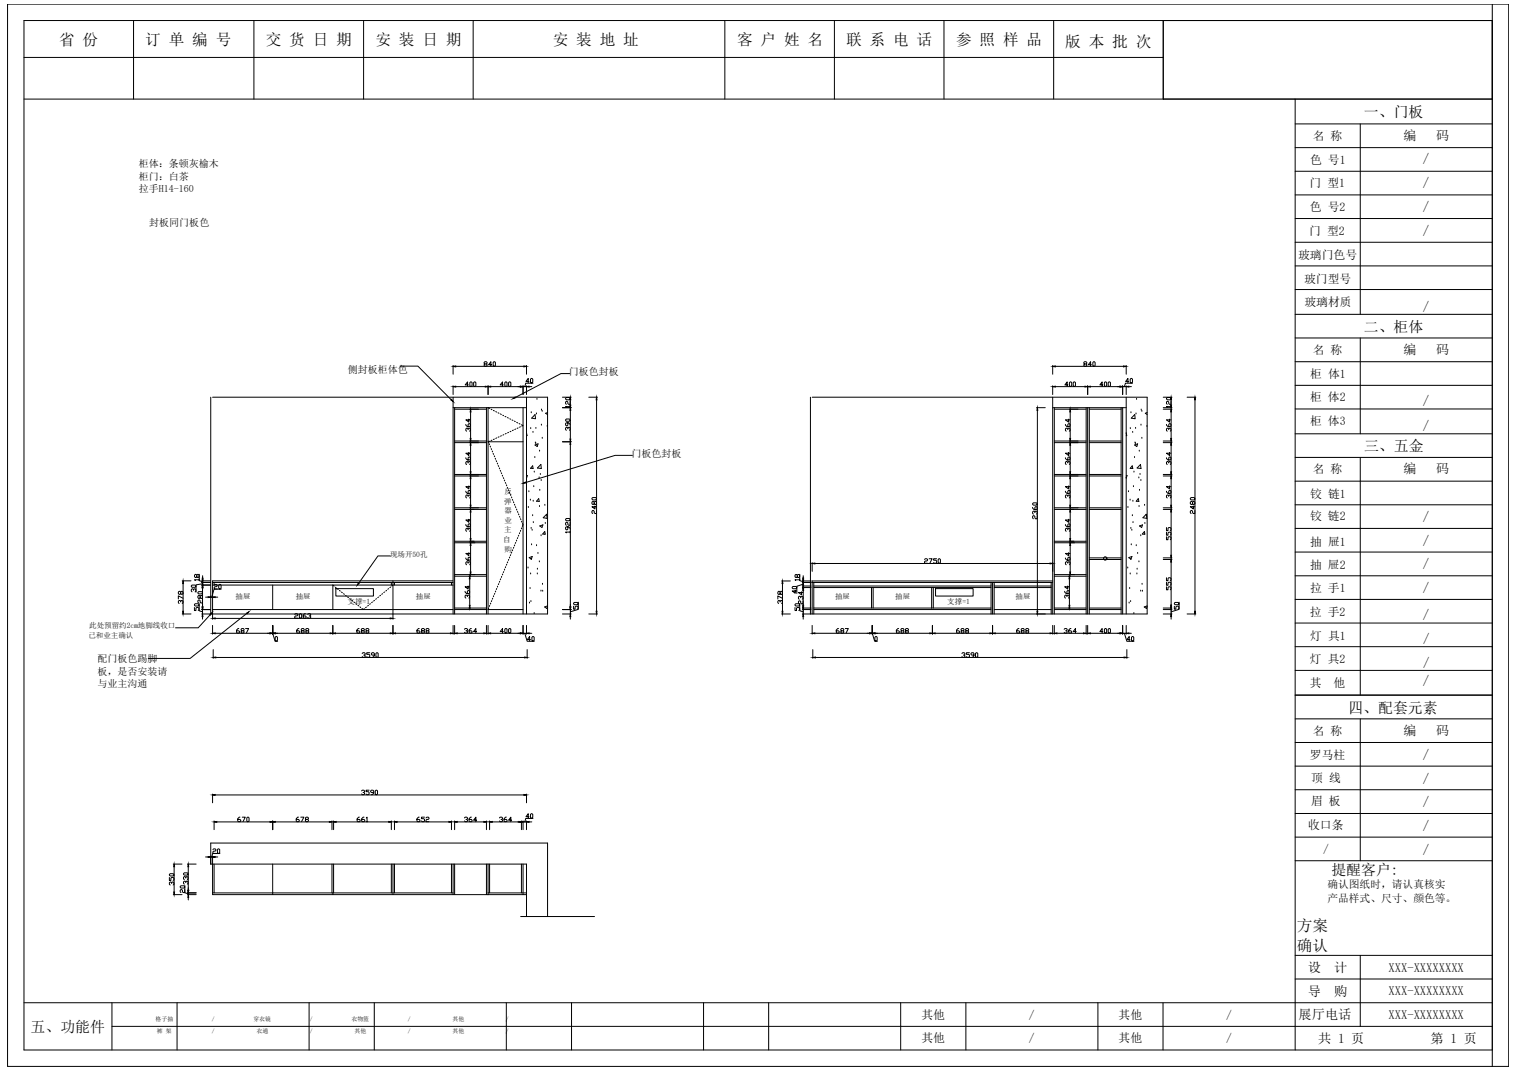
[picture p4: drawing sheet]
<svg xmlns="http://www.w3.org/2000/svg" width="297mm" height="210mm" viewBox="0 0 297 210" stroke-linecap="round" stroke-linejoin="round" font-family="sans-serif">
<!-- layer: 0 -->
<g fill="none" stroke="#000" stroke-width=".2">
<path d="M228.1 4h64.5v15.4h-64.5zM41.3 77.9v42.5h66.1v-42.5h-65.7M78.4 71.8h3.5l6.6 6.6M88.8 71.7v1.7M88.8 75.7v1.7M88.8 77.9v42.5M88.8 80h14.4M89.1 80v40.4M89.3 71.9h13.4M89.3 75.8h5.9M91.8 75.5h-.6l.5-.6v.9M92.1 75.1l.2-.2 .3 .2v.6l-.2 .1-.3-.1z"/>
<path d="M92.9 75.1l.1-.2 .3 .2v.6l-.1 .1-.3-.1zM95.1 71.4l-.2-.1 .2-.3 .4 .1-.1 .3-.5 .2 .2 .2 .4-.1-.1-.3M95.4 80v40.4M95.7 75.7v1.7M96.2 75.8h5.8M96.4 71.6h-.6l.4-.6v.8M96.7 71.1l.1-.1 .3 .1v.6l-.1 .1-.3-.1zM98.7 75.5h-.6l.4-.6v.9M99 75.1l.1-.2 .3 .2v.6l-.1 .1-.3-.1zM99.7 75.1l.2-.2 .3 .2v.6l-.2 .1-.3-.1zM102.6 75.7v1.7M102.6 80v40.4"/>
<path d="M102.6 75.8h.6M103.2 71.7v1.7M103.2 75.7v1.7M103.2 77.9v42.5M103.7 74.8h-.6l.5-.6v.9M103.7 75.8h.6M104 74.4l.2-.2 .3 .2v.6l-.2 .1-.3-.1zM104.5 75.2h-1.4l-.2 .6M105.3 78.3h.1M110.3 77.9h1.7M110.3 80h1.7M110.9 78.1l.1-.1h.6l.2 .3-.2 .1h-.6z"/>
<path d="M111.7 73.3h-1.7l-9 4.7M111.8 79.8h-.9l.1 .1M111.8 78.7v.6h-.3l-.3-.6-.3 .2 .1 .4M111.8 79.6v.3M111.8 78.4v1.1M115.4 77.9h1.8M117 78.4v41.5M158.9 77.9v42.5M159.2 77.9h65.7v42.5h-67.6M203.2 80h1.7M206.4 80h14.4M206.4 71.7v1.7"/>
<path d="M206.4 75.7v1.7M206.4 77.9v42.5M206.7 80v40.4M206.9 71.9h13.4M206.9 75.8h5.8M209.4 75.5h-.6l.4-.6v.9M209.7 75.1l.1-.2 .3 .2v.6l-.1 .1-.3-.1zM210.4 75.1l.2-.2 .3 .2v.6l-.2 .1-.3-.1zM212.6 71.4l-.1-.1 .1-.3h.3l.2 .3-.5 .1-.1 .3 .4 .1 .2-.1-.2-.3M213 80v40.4M213.3 75.7v1.7M213.3 80v40.4"/>
<path d="M213.6 80v40.4M213.8 75.8h5.8M214 71.6h-.6l.4-.6v.8M214.3 71.1l.1-.1 .3 .1v.6l-.1 .1-.3-.1zM216.2 75.5h-.6l.5-.6v.9M216.5 75.1l.2-.2 .3 .2v.6l-.2 .1-.3-.1zM217.3 75.1l.1-.2 .3 .2v.6l-.1 .1-.3-.1zM219.8 80v40.4M220.1 75.8h.7M220.1 75.7v1.7M220.1 80v40.4M220.8 71.7v1.7"/>
<path d="M220.8 75.7v1.7M220.8 77.9v42.5M221.3 74.8h-.6l.4-.6v.9M221.3 75.8h.5M221.7 74.2l.3 .2v.6l-.1 .1-.3-.1v-.6zM222.1 75.2h-1.4l-.2 .6M222.8 78.3h.1M228.1 77.9h1.7M228.1 80h1.7M228.7 78.1l.2-.1h.5l.2 .3-.2 .1h-.5zM229.6 79.8h-.9l.2 .1M229.6 78.7v.6h-.3l-.3-.6-.3 .2 .2 .4"/>
<path d="M229.6 79.6v.3M229.6 78.4v1.1M232.7 77.9h1.8M234.3 78.4v41.5M89.1 80.3h6.3M89.1 99.9h6.3M89.1 99.6h6.3M89.1 93.4h6.3M89.1 93.1h6.3M89.1 86.8h6.3M89.1 86.5h6.3M91.3 96.4l.3 .4h.5l.1-.1-.1-.5-.3 .2v.4"/>
<path d="M91.3 89.8l.3 .4h.5l.1-.4-.3-.2-.1 .2v.4M91.3 83.3l.3 .4h.5l.1-.1-.1-.5-.3 .2v.4M91.8 97.4v-.2l-.3-.1-.2 .1 .2 .5M91.8 97.2l.1-.1 .3 .1-.1 .5M91.8 90.8v-.1l-.3-.2-.2 .2 .2 .4M91.8 90.7l.1-.2 .3 .2-.1 .4M91.8 84.3v-.2l-.3-.1-.2 .1 .2 .5M91.8 84.1l.1-.1 .3 .1-.1 .5M91.9 95.3v.6l-.6-.4h.9M91.9 88.8v.6l-.6-.5h.9M91.9 82.2v.6l-.6-.4h.9M92.3 80.8v5.2"/>
<path d="M92.3 87.3v5.2M92.3 93.9v5.2M95.7 86.5l.1 .3M95.7 86.7h6.9M95.9 87l.1 .2M96 86.6l-.2 .1M96 80.1l-.3-.1v40.4M96.1 87.5l.1 .2M96.3 80.3l.2 .1M96.3 88l.1 .2M96.5 86.3l-.2 .1M96.5 88.5l.1 .2"/>
<path d="M96.7 88.9l.1 .2M96.7 80.5l.2 .1M96.9 89.4l.1 .2M96.9 86.1l-.2 .1M97.1 89.9l.1 .2M97.2 80.7l.2 .1M97.3 90.4l.1 .2M97.4 85.9l-.2 .1M97.5 90.8l.1 .2M97.6 81l.2 .1M97.7 91.3l.1 .2M97.9 85.7l-.2 .1"/>
<path d="M97.9 91.8l.1 .2M98.1 92.3l.1 .2M98.1 81.2l.2 .1M98.3 92.7l.1 .2M98.3 85.5l-.2 .1M98.5 93.2l.1 .2M98.6 81.5h.1M98.7 93.7l.1 .2M98.8 85.3l-.2 .1M98.9 94.2l.1 .1M99 81.7l.2 .1M99.1 94.6l.1 .2"/>
<path d="M99.3 85l-.2 .1M99.3 95.1l.1 .2M99.5 95.6v.2M99.5 81.9l.2 .1M99.7 96.1l.1 .2M99.7 84.8l-.2 .1M99.9 96.5v.2M99.9 82.2h.2M100.1 97v.2M100.2 84.6l-.2 .1M100.3 97.5l.1 .2M100.4 82.4l.2 .1"/>
<path d="M100.5 98v.2M100.6 84.4l-.1 .1M100.7 98.4v.2M100.9 98.9v.2M100.9 82.6l.1 .1M101 99.4l.1 .2M101.1 84.2l-.2 .1M101.3 99.9v.2M101.3 82.9l.2 .1M101.6 84h-.2M101.8 83.1l.2 .1M102 83.7l-.1 .1"/>
<path d="M102.2 83.3l.4 .2-.3 .1M103.2 93.8h.1M103.2 84.9l.1 .6h-.1M103.2 93.4l.2-.1-.2 .5M103.6 99.6h.1M103.7 96.5h.1M104 98.1h.1M104.1 84.1h.1M104.2 81h.1M104.4 91.4l.1 .5h-.5zM104.5 84.8h.1M104.5 98.3h.1"/>
<path d="M104.6 95.5h.1M104.8 92.6h.1M104.9 89.8h.1M104.9 81.3l.1 .9-.8-.2zM104.9 87.3l.6-.2-.2 .5zM105 86.9h.1M105.1 87h.1M105.1 84h.1M105.2 81.2h.1M105.6 97.8l.1 .6-.5-.1zM105.7 93.8h.1M105.8 99.4h.1"/>
<path d="M105.8 88.5h.1M105.8 96.2h.1M105.9 93.1h.1M106 91.1l.1 .8-.7-.1zM106.1 94.3h.1M106.2 83.4h.1M106.2 80.4h.1M106.3 80.7h.1M106.3 86h.1M106.8 99.1h.1M107.3 83.7h.1M107.4 80.9l-.4 .2 .4 .2"/>
<path d="M110.3 86.7h1.7M110.9 82.3l.1-.1h.6l.2 .3-.2 .1h-.6zM111.3 84.1v-.1l-.3-.2-.1 .2 .1 .4M111.3 84l.2-.2 .3 .2-.2 .4M111.3 82.9v.5l-.3 .1-.1-.1 .1-.5h.5l.3 .5M111.8 80.5v5.6M111.8 87.2v31.9M116.1 97.8l.1-.2h.6l.1 .3-.1 .2h-.6zM116.5 98.5l.1-.1 .3 .1v.3l-.3 .2-.1-.5-.3-.1-.1 .4 .1 .2 .3-.2M116.6 99.3v.6l-.5-.5h.8M124 89.3h-3.4l-17.6 5.4M202.5 99.5l.3 .5h.4l.1-.2-.1-.4-.3 .1v.5"/>
<path d="M202.5 98.8l.1-.2h.6l.1 .3-.1 .2h-.6zM203.4 80.5v39.4M206.7 80.3h6.3M206.7 99.9h6.3M206.7 99.6h6.3M206.7 93.4h6.3M206.7 93.1h6.3M206.7 86.8h6.3M206.7 86.5h6.3M208.9 96.4l.3 .4h.5l.1-.1-.1-.5-.3 .2v.4M208.9 89.8l.3 .4h.5l.1-.1-.1-.5-.3 .2v.4M208.9 83.3l.3 .4h.5l.1-.1-.1-.5-.3 .2v.4"/>
<path d="M209.4 97.4v-.2l-.4-.1-.1 .1 .1 .5M209.4 97.2l.1-.1 .3 .1-.1 .5M209.4 90.8v-.1l-.4-.2-.1 .2 .1 .4M209.4 90.7l.1-.2 .3 .2-.1 .4M209.4 84.3v-.2l-.4-.1-.1 .1 .1 .5M209.4 84.1l.1-.1 .3 .1-.1 .5M209.5 95.3v.6l-.6-.4h.9M209.5 88.8v.6l-.6-.5h.9M209.5 82.2v.6l-.6-.4h.9M209.8 80.8v5.2M209.8 87.3v5.2M209.8 93.9v5.2"/>
<path d="M213.6 80.3h6.2M213.6 99.9h6.2M213.6 99.6h6.2M213.6 93.4h6.2M213.6 93.1h6.2M213.6 86.8h6.2M213.6 86.5h6.2M220.8 93.8h.1M220.8 84.9l.1 .6h-.1M220.8 93.4l.2-.1-.2 .5M221.1 99.6h.1M221.3 96.5h.1"/>
<path d="M221.6 98.1h.1M221.6 84.1h.1M221.7 81h.1M222 91.4l.1 .5h-.5zM222.1 84.8h.1M222.1 98.3h.1M222.2 95.5h.1M222.3 92.6h.1M222.4 89.8h.1M222.5 87.3l.6-.2-.2 .5zM222.5 81.3l.1 .9-.8-.2zM222.5 86.9h.1"/>
<path d="M222.6 87h.1M222.7 84h.1M222.7 81.2h.1M223.2 97.8l.1 .6-.5-.1zM223.3 93.8h.1M223.3 99.4h.1M223.4 88.5h.1M223.4 96.2h.1M223.5 93.1h.1M223.6 91.1l.1 .8-.8-.1zM223.7 94.3h.1M223.7 83.4h.1"/>
<path d="M223.8 80.4h.1M223.9 80.7h.1M223.9 86h.1M224.4 99.1h.1M224.9 83.7h.1M224.9 80.9l-.3 .2 .3 .2M228.1 80.3h1.7M228.1 99.9h1.7M228.1 99.6h1.7M228.1 93.4h1.7M228.1 93.1h1.7M228.1 86.8h1.7"/>
<path d="M228.1 86.5h1.7M228.7 96.4l.3 .4h.4l.2-.1-.2-.5-.2 .2v.4M228.7 89.8l.3 .4h.4l.2-.4-.3-.2-.1 .2v.4M228.7 83.3l.3 .4h.4l.2-.1-.2-.5-.2 .2v.4M229.2 97.4v-.2l-.3-.1-.2 .1 .2 .5M229.2 97.2l.1-.1 .3 .1-.2 .5M229.2 90.8v-.1l-.3-.2-.2 .2 .2 .4M229.2 90.7l.1-.2 .3 .2-.2 .4M229.2 84.3v-.2l-.3-.1-.2 .1 .2 .5M229.2 84.1l.1-.1 .3 .1-.2 .5M229.3 95.3v.6l-.6-.4h.9M229.3 88.8v.6l-.6-.5h.9"/>
<path d="M229.3 82.2v.6l-.6-.4h.9M229.6 80.8v5.2M229.6 87.3v5.2M229.6 93.9v5.2M233.4 97.8l.1-.2h.6l.2 .3-.2 .2h-.6zM233.8 98.5l.2-.1 .3 .1v.3l-.3 .2-.2-.5-.3-.1-.1 .4 .1 .2 .3-.2M234 99.3v.6l-.6-.5h.9M35.4 118.1l-.1-.3h-.2l-.1 .1 .1 .5M35.4 117.9l.2-.1 .3 .1-.2 .5M35.4 116.1l.3-.1 .2 .4-.3 .2-.3-.6-.3 .1 .1 .5 .3-.2M35.7 113.9h1.7M35.9 117.4l-.9-.5v.6"/>
<path d="M35.9 114.5v5.4M37.7 114.8h.5l.2 .3-.2 .1h-.5l-.2-.1zM38 115.8l-.2-.3h-.1l-.2 .2 .2 .4M38 115.7l.1-.2 .3 .2-.2 .4M38.1 119.2v.6h.3v-.5l.5-.1 .1 .1-.1 .5M38.1 118.6l.2-.2h.6l.1 .3-.1 .2h-.6zM38.6 112.8l.1-.1 .3 .1v.3l-.3 .2-.1-.5-.3-.1-.2 .4 .2 .2 .3-.2M38.8 116.2l.1-.1h.6l.2 .3-.2 .1h-.6zM39 113.7h-.9l.2 .2M39 113.6v.3M39.1 118.4v1.4l.6 .2M39.1 112.7v1.2l.6 .2"/>
<path d="M39.2 117l.2-.2 .3 .2-.2 .4-.3-.2-.1-.4-.3 .2 .1 .4 .3-.2M39.5 119.6h1.8M39.5 114.3h1.8M39.5 114.8h1.8M39.6 113.9h1.7M39.7 117.7v.6h-.3l-.2-.5-.3-.1-.1 .1 .1 .5M39.7 114.5l-1.3 .2v1.4M39.7 113.2v.6M39.7 114.3v.5M39.7 115.3v3.8M39.7 119.6v.8M39.7 112.9v.5"/>
<path d="M39.7 113.9v.4M39.7 114.8v.5M40.3 117.1h.5M41.3 117.1h.4M41.7 119.6h47.1M41.7 114.3h47.1M41.7 114.8h47.1M42 114.3v.5M42 114.8l.1-.2 .5 .2-.2 .3-.4 .1v.3h.6M42.2 117.1h.5M42.9 114.8l.1-.2 .3 .2v.6l-.1 .1-.3-.1zM43.4 115.6h-1.4l-.5 1.5"/>
<path d="M53.5 114.8v4.8M65.5 115l-.2-.2v4.8M65.7 115.2l.2 .1M65.8 115.5h7.4v1.4h-7.4zM66.1 115.5l.2 .1M66.5 115.8l.2 .2M67 116.1l.1 .2M67.4 116.5l.1 .1M67.8 116.8l.1 .1M68.2 117.1l.1 .1M68.6 117.4l.1 .2M69 117.8l.1 .1"/>
<path d="M69.4 118.1l.1 .1M69.8 118.4l.1 .1M70.2 118.7l.1 .2M70.6 119l.1 .2M71 119.4l.2 .2 .2-.2M71.8 119.1l-.1 .1M72.2 118.8l-.1 .1M72.6 118.4l-.1 .2M73 118.1l-.1 .1M73.4 117.8l-.1 .1M73.8 117.4l-.1 .2M74.2 117.1l-.1 .1"/>
<path d="M74.6 116.8l-.2 .1M75 116.5l-.2 .1M75.4 116.1l-.2 .2M75.8 115.8l-.2 .1M76.2 115.5l-.2 .1M76.5 109.1h-2.4l-3.7 5.3M76.6 115.2l-.2 .1M76.7 114.3v.5M77 113.9v7.6M77 114.8l-.2 .2M77.3 114.3v.5M88.5 114.3v.5"/>
<path d="M88.8 113.9h-47.1v7.6M89.1 119.6h6.3M89.1 119.3h6.3M89.1 113h6.3M89.1 112.7h6.3M89.1 106.5h6.3M89.1 106.2h6.3M91.2 116l.3 .4h.4l.2-.4-.3-.1-.2 .1v.4M91.3 109.5l.3 .4h.5l.1-.1-.1-.5-.3 .2v.4M91.3 102.9l.3 .4h.5l.1-.4-.3-.1-.1 .1v.4M91.6 117v-.1l-.3-.2-.1 .2 .1 .4M91.6 116.9l.2-.2 .3 .2-.2 .4"/>
<path d="M91.8 115v.6l-.6-.5h.9M91.8 110.5v-.2l-.3-.1-.2 .1 .2 .5M91.8 110.3l.1-.1 .3 .1-.1 .5M91.8 103.9v-.1l-.3-.2-.2 .2 .2 .4M91.8 103.8l.1-.2 .3 .2-.1 .4M91.9 108.4v.6l-.6-.4h.9M91.9 101.9v.6l-.6-.5h.9M92.1 113.5v5.3M92.3 100.4v5.2M92.3 107v5.2M95.8 119.3l-.1 .3h6.9M96 118.8l-.1 .2"/>
<path d="M96.2 118.3l-.1 .2M96.4 117.8l-.1 .2M96.6 117.4l-.1 .1M96.8 116.9l-.1 .2M97 116.4l-.1 .2M97.2 115.9l-.1 .2M97.4 115.5l-.1 .1M97.6 115l-.1 .2M97.8 114.5l-.1 .2M98 114l-.1 .2M98.2 113.5l-.1 .2M98.4 113.1l-.1 .2"/>
<path d="M98.6 112.6l-.1 .2M98.8 112.1l-.1 .2M99 111.6l-.1 .2M99.1 111.2v.2M99.4 110.7l-.1 .2M99.5 110.2v.2M99.7 109.7v.2M99.9 109.3v.2M100.1 108.8v.2M100.3 108.3l-.1 .2M100.5 107.9v.1M100.7 107.4l-.1 .2"/>
<path d="M100.9 106.9l-.1 .2M101.1 106.4l-.1 .2M101.3 105.9l-.1 .2M101.5 100.3v.2M101.5 105.5l-.1 .1M101.6 100.8l.1 .2M101.7 105l-.1 .2M101.9 101.3v.2M101.9 104.5l-.1 .2M102 101.8l.1 .1M102.1 104l-.1 .2M102.3 102.2v.2"/>
<path d="M102.3 103.6l-.1 .1M102.4 102.7l.2 .2-.2 .4M103.5 111.4h.1M103.8 109.4l.6-.2-.2 .5zM103.8 118.3h.1M103.9 115.5h.1M104 112.6h.1M104.1 118h.1M104.1 109.7h.1M104.1 103.7h.1M104.2 106.9h.1M104.3 104h.1"/>
<path d="M104.4 101.2h.1M104.6 102.5h.1M105.2 107h.1M105.3 112.6h.1M105.4 111.7h.1M105.5 108.6h.1M105.7 110.2h.1M105.8 103.2l.6-.2-.1 .5zM106.1 116h.1M106.1 105.1h.1M106.4 114.6h.1M106.4 116h.1"/>
<path d="M106.8 104.3l.1 .5h-.5zM106.9 102.7h.1M107.2 100.9l.1 .8-.8-.1zM107.4 118.9l-.6 .2 .4 .3 .2-.5M110.3 119.6h1.7M110.9 101.9l.1-.2h.6l.2 .3-.2 .2h-.6zM111.3 103.3v.5l-.3 .1-.1-.1 .1-.5h.5l.3 .5M111.8 104.4h-.9l.1 .1M111.8 102.5v.5h-.3l-.2-.4-.3-.1-.1 .1 .1 .4M111.8 104.2v.3M111.8 119.6v.8M112.5 118.9v.6h.3v-.4l.4-.2 .1 .2-.1 .4"/>
<path d="M112.5 118.3l.1-.1h.6l.1 .3-.1 .1h-.6zM113.4 118.1v1.4l-1.6 .5M116.9 100.1v.6h-.3l-.1-.4-.3-.2-.1 .2 .1 .4M153 118.1v-.2l-.3-.1-.2 .1 .2 .5M153 117.9l.1-.1 .3 .1-.2 .5M153 116.2l.1-.2 .3 .2v.3l-.3 .1-.1-.4-.3-.2-.2 .5 .2 .1 .3-.1M153.2 114h1.8M153.4 117.4l-.9-.5v.6M153.4 114.5v5.4M155.3 115.2l.2-.2h.6l.1 .3-.1 .2h-.6zM155.9 119.2v.6h.3v-.5l.1-.1 .5 .1v.3l-.2 .2M155.9 118.6l.1-.2h.6l.2 .3-.2 .2h-.6z"/>
<path d="M155.9 115.8v.6l-.6-.5h.9M156.3 112.8l.2-.1 .3 .1v.3l-.2 .2-.3-.2-.1-.4-.3 .1 .1 .5 .3-.2M156.8 113.7h-.9l.1 .2M156.8 113.6v.3M156.8 118.4v1.4l.7 .2M156.8 112.7v1.2l.7 .2M157 117.3l-.2-.3-.3 .1 .2 .5M157 117.1l.1-.1 .3 .1-.1 .5M157.1 116.1v.6l-.6-.5h.9M157.3 119.6h1.7M157.3 114h1.7M157.3 114.3h1.7"/>
<path d="M157.3 119.3h1.7M157.3 115h1.7M157.3 115.3h1.7M157.4 117.9v.6h-.3l-.1-.5-.3-.1-.2 .1 .2 .5M157.5 114.6l-1.3 .4v1.4M157.5 112.9v.9M157.5 114v1.3M157.5 115.5v3.6M157.5 119.6v.8M159.2 114.3h47.2M159.2 110.4v1.7M159.6 119.6h34.7"/>
<path d="M159.6 119.3h34.7M159.6 114.3v6.1M159.6 115h34.7M159.6 115.3h34.7M159.8 110.5h46.1M170.9 115.3v4M171.2 115.3v4M181.3 109.8l.1-.2 .5 .2-.2 .3-.4 .1v.3h.6M182.2 109.6h.6l-.5 .9M182.7 115.3v4M183 115.3v4M183.4 115.5h7.4v1.4h-7.4z"/>
<path d="M183.6 109.6h-.6v.3h.5l.1 .2-.1 .4-.5-.2M183.9 109.8l.2-.2 .3 .2v.5l-.2 .2-.3-.2zM194.3 114.3v6.1M194.6 114.3v6.1M194.9 119.6h11.2M194.9 114.3v6.1M194.9 115h11.2M194.9 115.3h11.2M202.9 100.6v-.2l-.3-.1-.1 .1 .1 .5M202.9 100.4l.2-.1 .2 .1-.1 .5M203.3 101.2v.6h-.2l-.3-.6-.3 .1 .1 .5M206.1 114.3v6.1"/>
<path d="M206.4 114h-47.2v6.4M206.7 119.6h6.3M206.7 119.3h6.3M206.7 113h6.3M206.7 112.7h6.3M206.7 106.5h6.3M206.7 106.2h6.3M208.7 116l.3 .4h.5l.1-.4-.3-.1-.1 .1v.4M208.9 109.5l.3 .4h.5l.1-.1-.1-.5-.3 .2v.4M208.9 102.9l.3 .4h.5l.1-.1-.1-.4-.3 .1v.4M209.2 117l-.2-.3-.3 .2 .2 .4M209.2 116.9l.1-.2 .3 .2-.1 .4"/>
<path d="M209.3 115v.6l-.6-.5h.9M209.4 110.5v-.2l-.4-.1-.1 .1 .1 .5M209.4 110.3l.1-.1 .3 .1-.1 .5M209.4 103.9v-.1l-.4-.2-.1 .2 .1 .4M209.4 103.8l.1-.2 .3 .2-.1 .4M209.5 108.4v.6l-.6-.4h.9M209.5 101.9v.6l-.6-.5h.9M209.7 113.5v5.3M209.8 100.4v5.2M209.8 107v5.2M213.6 119.6h6.2M213.6 119.3h6.2"/>
<path d="M213.6 109.8h6.2M213.6 109.4h6.2M221.1 111.4h.1M221.3 109.4l.6-.2-.2 .5zM221.4 118.3h.1M221.5 115.5h.1M221.6 112.6h.1M221.7 118h.1M221.7 109.7h.1M221.7 103.7h.1M221.8 106.9h.1M221.9 104h.1"/>
<path d="M222 101.2h.1M222.1 102.5h.1M222.8 107h.1M222.9 112.6h.1M222.9 111.7h.1M223.1 108.6h.1M223.3 110.2h.1M223.4 103.2l.6-.2-.2 .5zM223.6 116h.1M223.7 105.1h.1M223.9 114.6h.1M224 116h.1"/>
<path d="M224.4 104.3l.1 .5h-.5zM224.5 102.7h.1M224.7 100.9l.2 .8-.8-.1zM224.9 118.9l-.6 .2 .5 .3 .1-.5M228.1 119.6h1.7M228.1 119.3h1.7M228.1 109.8h1.7M228.1 109.4h1.7M228.7 115.1v.6h.3v-.4l.4-.2 .2 .2-.2 .4M228.7 114.2v.6h.3v-.4l.4-.2 .2 .2-.2 .4M228.7 113.3v.6h.3v-.4l.4-.2 .2 .2-.2 .4M228.7 105.3v.6h.3v-.5l.2-.1 .4 .1-.2 .5"/>
<path d="M228.7 104.4v.6h.3v-.5l.2-.1 .4 .1-.2 .5M228.7 103.5v.6h.3v-.5l.2-.1 .4 .1-.2 .5M229.6 100.4v8.5M229.6 110.3v8.8M229.6 119.6v.8M230.3 118.9v.6h.2v-.4l.5-.2 .1 .2-.1 .4M230.3 118.3l.1-.1h.6l.1 .3-.1 .1h-.6zM231.2 118.1v1.4l-1.6 .5M234.3 100.1v.6l-.5-.1-.1-.5-.3 .2 .1 .4M35.7 120.4h1.7M39.5 120.4h1.8M39.7 121v.5"/>
<path d="M41.2 120.6l-2.3 2.6h-4.5M41.7 122.7v1.7M41.8 127.4v1.7M42.2 124.2h10.7M42.2 121.3h34.3M42.3 129h60.5M46.8 123.3l-.4 .3v.4l.4 .2 .2-.2-.2-.3h-.4M47.4 123.7l-.1-.1 .1-.3h.3l.2 .3-.5 .1-.1 .3 .4 .2 .2-.2-.2-.3M48.2 123.3h.5l-.4 .9M48.4 120.3l-11.1 8.9h-8.2M53.5 122.7v1.7v-1.7M53.5 124.2l.4 1.6h.5"/>
<path d="M53.5 124.2h.1M53.5 122.7v1.7M54 125l.1-.1 .3 .1v.6l-.1 .2-.3-.2zM54 124.2h10.7M57.8 120.5l.1-.1 .5 .1-.2 .3-.4 .2v.3h.6M58.6 123.3l-.4 .3v.4l.4 .2 .2-.2-.2-.3h-.4M58.7 120.5l.1-.1 .3 .1v.6l-.1 .2-.3-.2zM59.2 123.7l-.1-.1 .1-.3 .4 .2-.1 .2-.4 .2 .1 .3 .4-.2-.1-.3M59.9 120.4l-.5 .3v.4l.5 .2 .1-.3-.1-.2h-.5M60.1 123.7l-.2-.1 .2-.3h.3l.1 .3-.4 .1-.2 .3 .5 .2 .1-.2-.1-.3M60.3 120.5l.2-.1 .4 .1v.2l-.3 .1M60.8 120.8l.1 .2-.1 .3-.5-.2"/>
<path d="M65.3 122.7v1.7M65.8 124.2h10.7M70.4 123.3l-.4 .3v.4l.4 .2 .1-.2-.1-.3h-.4M71 123.7l-.2-.1 .2-.3h.3l.1 .3-.4 .1-.2 .3 .5 .2 .1-.2-.1-.3M71 128.2l.2-.2 .4 .2v.2l-.3 .1M71.5 128.5l.1 .2-.1 .3-.5-.2M71.9 123.7l-.2-.1 .2-.3 .4 .2-.1 .2-.5 .2 .2 .3 .4-.2-.1-.3M72.5 128h-.6v.4h.4l.2 .1-.2 .5-.4-.2M73.4 128.5h-.4l-.2-.1 .2-.4 .4 .2v.5l-.4 .3M73.7 128.2l.2-.2 .2 .2v.6l-.1 .2-.3-.2zM77 122.7v1.7M77.6 124.2h10.7"/>
<path d="M82.2 123.3l-.5 .3v.4l.2 .2 .4-.2-.1-.3h-.5M82.8 123.7l-.2-.1 .2-.3h.3l.1 .3-.4 .1-.2 .3 .5 .2 .1-.2-.1-.3M83.7 123.7l-.2-.1 .2-.3h.3l.1 .3-.4 .1-.2 .3 .5 .2 .1-.2-.1-.3M88.8 122.7v1.7M89.1 122.7v1.7M89.6 124.2h5.3M91.1 123.5l.1-.2 .5 .2v.1l-.3 .1M91.5 123.7l.2 .2-.2 .3-.4-.2M92.4 123.3l-.4 .3v.4l.4 .2 .2-.2-.2-.3h-.4M93.5 123.9h-.6l.4-.6v.9M95.4 122.7v1.7M95.7 122.7v1.7"/>
<path d="M96.2 124.2h5.8M98.7 123.9h-.6l.4-.6v.9M99 123.5l.1-.2 .3 .2v.5l-.1 .2-.3-.2zM99.7 123.5l.2-.2 .3 .2v.5l-.2 .2-.3-.2zM102.6 122.7v1.7M102.6 124.2h.6M102.9 124.2l.5 1.6h1.4M103.2 122.7v1.7M103.4 127.4v1.7M103.7 124.2h.6M104 125.5h-.6l.4-.6v.9M104.4 124.9l.3 .1v.6l-.1 .2-.3-.2v-.6z"/>
<path d="M104.7 120.4h.1M110.3 120.4h1.7M111.8 121v.5M115.4 120.4h1.8M153.2 120.4h1.8M157.5 121v.5M159.2 122.7v1.7M159.4 127.4v1.7M159.8 124.2h10.7M159.9 129h60.5M164.4 123.3l-.4 .3v.4l.4 .2 .1-.2-.1-.3h-.4M165 123.7l-.2-.1 .2-.3h.3l.1 .3-.4 .1-.2 .3 .5 .2 .1-.2-.1-.3"/>
<path d="M165.7 123.3h.6l-.4 .9M171 122.7v1.7v-1.7M171 124.2l.5 1.6h.5M171 124.2h.1M171 122.7v1.7M171.5 125l.2-.1 .3 .1v.6l-.2 .2-.3-.2zM171.6 124.2h10.7M176.2 123.3l-.5 .3v.4l.5 .2 .1-.2-.1-.3h-.5M176.8 123.7l-.2-.1 .2-.3h.3l.1 .3-.4 .1-.2 .3 .5 .2 .1-.2-.1-.3M177.7 123.7l-.2-.1 .2-.3 .4 .2-.1 .2-.5 .2 .2 .3 .4-.2-.1-.3M182.8 122.7v1.7M183.3 124.2h10.8"/>
<path d="M188 123.3l-.5 .3v.4l.5 .2 .1-.2-.1-.3h-.5M188.6 123.7l-.2-.1 .2-.3h.3l.1 .3-.4 .1-.2 .3 .5 .2 .1-.2-.1-.3M188.6 128.2l.1-.2 .5 .2v.2l-.3 .1M189 128.5l.2 .2-.2 .3-.4-.2M189.5 123.7l-.2-.1 .2-.3h.3l.1 .3-.4 .1-.2 .3 .5 .2 .1-.2-.1-.3M190.1 128h-.6v.4h.4l.2 .1-.2 .5-.4-.2M191 128.5h-.5l-.1-.1 .1-.4 .5 .2v.5l-.5 .3M191.3 128.2l.1-.2 .3 .2v.6l-.1 .2-.3-.2zM194.6 122.7v1.7M195.1 124.2h10.8M199.8 123.3l-.5 .3v.4l.5 .2 .1-.2-.1-.3h-.5M200.4 123.7l-.2-.1 .2-.3h.3l.1 .3-.4 .1-.2 .3 .5 .2 .1-.2-.1-.3"/>
<path d="M201.3 123.7l-.2-.1 .2-.3h.2l.2 .3-.4 .1-.2 .3 .4 .2 .2-.2-.2-.3M206.4 122.7v1.7M206.7 122.7v1.7M207.2 124.2h5.2M208.6 123.5l.2-.2 .4 .2v.1l-.3 .1M209.1 123.7l.1 .2-.1 .3-.5-.2M210 123.3l-.5 .3v.4l.2 .2 .4-.2-.1-.3h-.5M211 123.9h-.6l.5-.6v.9M213 122.7v1.7M213.3 122.7v1.7M213.8 124.2h5.8M216.2 123.9h-.6l.5-.6v.9"/>
<path d="M216.5 123.5l.2-.2 .3 .2v.5l-.2 .2-.3-.2zM217.3 123.5l.1-.2 .3 .2v.5l-.1 .2-.3-.2zM220.1 124.2h.7M220.1 122.7v1.7M220.5 124.2l.4 1.6h1.4M220.8 122.7v1.7M220.9 127.4v1.7M221.3 124.2h.5M221.6 125.5h-.6l.4-.6v.9M221.8 125l.2-.1 .3 .1v.6l-.2 .2-.3-.2zM222.3 120.4h.1M228.1 120.4h1.7"/>
<path d="M229.6 121v.5M232.7 120.4h1.8M41.7 155.8v1.7M42.2 155.9h60.5M70.9 155.2l.4-.2 .2 .3-.3 .2M71.3 155.5l.2 .1-.2 .3-.4-.1M72.4 155h-.6v.3h.4l.2 .5-.2 .1-.4-.1M73.3 155.5h-.5l-.1-.2 .1-.3 .5 .2v.4l-.5 .3M73.6 155.2l.1-.2 .3 .2v.6l-.1 .1-.3-.1zM103.2 155.8v1.7M104 159.8l.2-.2 .3 .2v.6l-.2 .1-.3-.1zM33.2 172.1v.6h.3v-.4l.2-.2 .4 .2-.1 .4"/>
<path d="M33.2 171.5l.2-.1h.6l.1 .3-.1 .1h-.6zM33.7 173.3l-.2-.3-.3 .2 .2 .4M33.7 173.2l.1-.2 .3 .2-.1 .4M34 169.5h1.7M34 175.5h1.7M34.1 170v5M35.3 173.9l.2-.1h.6l.1 .3-.1 .1h-.6zM36 171.4l.1-.2h.6l.2 .3-.2 .2h-.6zM36.2 174.5v.6h-.3l-.1-.4-.3-.2-.2 .2 .2 .4M36.2 173.7v1.4l.7 .2M36.4 173.2l-.1-.3-.3 .1 .1 .4M36.4 173l.2-.1 .3 .1-.2 .4"/>
<path d="M36.4 172.3v-.2l-.3-.1-.1 .1 .1 .5M36.4 172.1l.2-.1 .3 .1-.2 .5M36.7 169.5h1.8M36.7 175.5h1.8M36.7 175.2h1.8M36.9 170v4.7M36.9 175.2v.3M36.9 176v.5M40.3 168.1h.5M41.3 168.1h.4M41.7 167.9v7.6h61.5M41.7 175.2h47.1"/>
<path d="M41.7 166.7l.2-.2 .4 .2-.1 .3-.5 .1v.3h.6M42 161v1.8M42 169.5v5.7M42.2 168.1h.5M42.5 161.2h10.4M42.6 166.7l.2-.2 .3 .2v.6l-.2 .1-.3-.1zM43.1 167.4h-1.4l-.2 .7M47.1 160.3l-.5 .3v.4l.5 .2 .1-.3-.1-.2h-.5M47.5 160.3h.6l-.5 .9M48.5 160.3l.3 .2v.5l-.1 .2-.3-.2v-.5zM53.5 161v1.8M53.5 169.5v6"/>
<path d="M54 161.2h10.6M58.5 160.3l-.4 .3v.4l.1 .2 .5-.2-.2-.3h-.4M59 160.3h.6l-.5 .9M60 160.7l-.1-.1 .1-.3h.3l.2 .3-.5 .1-.1 .3 .4 .2 .2-.2-.2-.3M65.1 161v1.8M65.1 169.5v5.7M65.3 175.2v.3M65.4 161v1.8M65.4 169.5v5.7M65.9 161.2h10.3M70.5 160.3l-.5 .3v.4l.5 .2 .1-.2-.1-.3h-.5M71.4 160.3l-.5 .3v.4l.5 .2 .1-.2-.1-.3h-.5"/>
<path d="M71.8 160.5l.2-.2v.9M76.7 161v1.8M76.7 169.5v5.7M77 169.5v6M77.3 161v1.8M77.3 169.5v5.7M77.9 161.2h10.1M82.2 160.3l-.5 .3v.4l.2 .2 .4-.2-.1-.3h-.5M83.2 160.3h-.6v.3h.5l.1 .1-.1 .5-.5-.2M83.5 160.5l.2-.2 .4 .2-.1 .2-.5 .2v.3h.6M88.5 161v1.8M88.5 169.5v5.7"/>
<path d="M88.8 169.5v6M89.1 161v1.8M89.1 169.5v6M89.6 161.2h5.3M91.1 160.5l.1-.2 .5 .2v.1l-.3 .1M91.5 160.7l.2 .2-.2 .3-.4-.2M92.4 160.3l-.4 .3v.4l.4 .2 .2-.3-.2-.2h-.4M93.5 160.9h-.6l.4-.6v.9M95.4 161v1.8M95.4 169.5v6M95.7 175.2h7.5M95.7 169.5v6"/>
<path d="M96 161v1.8M96 169.5v5.7M96.5 161.2h5.5M97.9 160.5l.5-.2 .1 .3-.3 .1M98.4 160.7l.1 .2-.1 .3-.5-.2M99.3 160.3l-.5 .3v.4l.5 .2 .1-.3-.1-.2h-.5M100.3 160.9h-.6l.5-.6v.9M102.1 179.8h14.5M102.2 161v1.8M102.2 169.5v5.7M102.6 161v1.8M102.6 169.5v6"/>
<path d="M102.6 161.2h.6M103.2 179.8v-10.3h-61.9v-4.1h66.1v14.4M103.2 161v1.8M103.7 160.2h-.6l.5-.6v.9M103.7 161.2h.6M104.5 160.6h-1.4l-.2 .6"/>
<circle cx="216.7" cy="109.6" r=".33"/>
</g>
<g fill="#000" stroke="#000" stroke-width=".2">
<path d="M88.5 78.3l.3 .5-.4-.3zM88.8 71.9l.5-.1v.2zM88.8 75.8h.5v.1zM95.2 75.8h.5l-.5 .1zM95.7 75.8h.5v.1zM100.6 78.2l.4-.3 .1 .1zM102 75.8h.6l-.6 .1zM102.7 71.8l.5 .1-.5 .1zM103.2 75.8h.5v.1zM111.7 79.5h.2l-.1 .5zM111.8 77.9l.1 .5h-.2zM117 77.9l.1 .5h-.2z"/>
<path d="M206.4 71.9l.5-.1v.2zM206.4 75.8h.5v.1zM212.7 75.8h.6l-.6 .1zM213.3 75.8h.5v.1zM219.6 75.8h.5l-.5 .1zM220.3 71.8l.5 .1-.5 .1zM220.8 75.8h.5v.1zM229.5 79.5h.2l-.1 .5zM229.6 77.9l.1 .5h-.2zM234.3 77.9l.1 .5h-.2zM92.2 99.1h.2l-.1 .5zM92.3 93.4l.1 .5h-.2z"/>
<path d="M92.2 92.5h.2l-.1 .6zM92.3 86.8l.1 .5h-.2zM92.2 86h.2l-.1 .5zM92.3 80.3l.1 .5h-.2zM102.6 94.8l.4-.2 .1 .1zM111.8 86.7l.1 .5h-.2zM111.7 86.1h.2l-.1 .6zM111.8 80l.1 .5h-.2zM203.4 80l.1 .5h-.2zM209.7 99.1h.2l-.1 .5zM209.8 93.4l.1 .5h-.2zM209.7 92.5h.2l-.1 .6z"/>
<path d="M209.8 86.8l.1 .5h-.2zM209.7 86h.2l-.1 .5zM209.8 80.3l.1 .5h-.2zM229.5 99.1h.2l-.1 .5zM229.6 93.4l.1 .5h-.2zM229.5 92.5h.2l-.1 .6zM229.6 86.8l.1 .5h-.2zM229.5 86h.2l-.1 .5zM229.6 80.3l.1 .5h-.2zM35.8 119.9h.2l-.1 .5zM35.9 113.9l.1 .6h-.2zM39.6 119.1h.2l-.1 .5z"/>
<path d="M39.7 114.8l.1 .5h-.2zM39.6 113.8h.2l-.1 .5zM39.7 114.3l.1 .5h-.2zM39.6 113.4h.2l-.1 .5zM40.8 117.1h.5l-.5 .1zM41.7 117.1h.5v.1zM70.3 114.3l.1 .1-.3 .4zM92 118.8h.2l-.1 .5zM92.1 113l.1 .5h-.2zM92.2 112.2h.2l-.1 .5zM92.3 106.5l.1 .5h-.2zM92.2 105.6h.2l-.1 .6z"/>
<path d="M92.3 99.9l.1 .5h-.2zM111.7 119.1h.2l-.1 .5zM116.9 119.9h.2l-.1 .5zM153.3 119.9h.2l-.1 .5zM153.4 114l.1 .5h-.2zM157.4 119.1h.2l-.1 .5zM157.4 118.8h.2l-.1 .5zM157.5 115.3l.1 .5h-.2zM157.5 115l.1 .5h-.2zM157.4 113.8h.2l-.1 .5zM157.5 114.3l.1 .5h-.2zM157.4 113.4h.2l-.1 .6z"/>
<path d="M159.2 110.5h.6v.1zM203.3 119.9h.2l-.1 .5zM205.9 110.5h.5l-.5 .1zM209.6 118.8h.2l-.1 .5zM209.7 113l.1 .5h-.2zM209.7 112.2h.2l-.1 .5zM209.8 106.5l.1 .5h-.2zM209.7 105.6h.2l-.1 .6zM209.8 99.9l.1 .5h-.2zM229.5 119.1h.2l-.1 .5zM229.5 118.8h.2l-.1 .5zM229.6 109.8l.1 .5h-.2z"/>
<path d="M229.5 108.9h.2l-.1 .5zM229.6 99.9l.1 .5h-.2zM234.2 119.9h.2l-.1 .5zM39.7 120.4l.1 .6h-.2zM41.1 120.5l.5-.3-.3 .5zM41.7 124.2l.5-.1v.2zM41.7 121.3l.5-.1v.2zM41.8 129l.5-.1v.2zM48.3 120.3l.5-.3-.3 .4zM52.9 124.1l.6 .1-.6 .1zM53.5 124.2l.5-.1v.2zM64.7 124.1l.6 .1-.6 .1z"/>
<path d="M65.3 124.2l.5-.1v.2zM76.5 124.1l.5 .1-.5 .1zM76.5 121.2l.5 .1-.5 .1zM77 124.2l.6-.1v.2zM88.3 124.1l.5 .1-.5 .1zM89.1 124.2l.5-.1v.2zM94.9 124.1l.5 .1-.5 .1zM95.7 124.2l.5-.1v.2zM102 124.1l.6 .1-.6 .1zM102.8 128.9l.6 .1-.6 .1zM103.2 124.2l.5-.1v.2zM111.8 120.4l.1 .6h-.2z"/>
<path d="M157.5 120.4l.1 .6h-.2zM159.2 124.2l.6-.1v.2zM159.4 129l.5-.1v.2zM170.5 124.1l.5 .1-.5 .1zM171 124.2l.6-.1v.2zM182.3 124.1l.5 .1-.5 .1zM182.8 124.2l.5-.1v.2zM194.1 124.1l.5 .1-.5 .1zM194.6 124.2l.5-.1v.2zM205.9 124.1l.5 .1-.5 .1zM206.7 124.2l.5-.1v.2zM212.4 124.1l.6 .1-.6 .1z"/>
<path d="M213.3 124.2l.5-.1v.2zM219.6 124.1l.5 .1-.5 .1zM220.4 128.9l.5 .1-.5 .1zM220.8 124.2l.5-.1v.2zM229.6 120.4l.1 .6h-.2zM41.7 155.9h.5v.1zM102.7 155.9h.5l-.5 .1zM34.1 175h.1l-.1 .5zM34.1 169.5l.1 .5h-.1zM36.9 175.5l.1 .5h-.2zM36.8 174.7h.2l-.1 .5zM36.9 169.5l.1 .5h-.2z"/>
<path d="M40.8 168l.5 .1-.5 .1zM41.7 168.1l.5-.1v.2zM42 161.2l.5-.1v.2zM52.9 161.1l.6 .1-.6 .1zM53.5 161.2l.5-.1v.2zM64.6 161.1l.5 .1-.5 .1zM65.4 161.2l.5-.1v.2zM76.2 161.1l.5 .1-.5 .1zM77.3 161.2l.6-.1v.2zM88 161.1l.5 .1-.5 .1zM89.1 161.2l.5-.1v.2zM94.9 161.1l.5 .1-.5 .1z"/>
<path d="M96 161.2l.5-.1v.2zM101.7 161.1l.5 .1-.5 .1zM102 161.1l.6 .1-.6 .1zM103.2 161.2l.5-.1v.2z"/>
</g>
<g fill="none" stroke="#000" stroke-width=".2">
<path d="M1.5 .8h294.3v208.4h-294.3zM4.7 19.4h287.9M4.7 11.3h223.4M26.2 4v15.4M49.8 4v15.4M71.3 4v15.4M92.8 4v15.4M142.1 4v15.4M163.6 4v15.4M185.1 4v15.4M206.6 4v15.4M228.1 4v15.4"/>
<path d="M253.9 19.4v186.6M292.6 4h-287.9v202h287.9M292.6 .8v208.4M253.9 38.2h38.7M253.9 33.6h38.7M253.9 29h38.7M253.9 24.3h38.7M266.7 24.3v37.4M253.9 56.8h38.7M253.9 52.2h38.7M253.9 47.5h38.7M253.9 42.9h38.7"/>
<path d="M253.9 75.6h38.7M253.9 71h38.7M253.9 66.3h38.7M253.9 61.7h38.7M266.7 66.3v18.8M253.9 99h38.7M253.9 94.4h38.7M253.9 89.7h38.7M253.9 85.1h38.7M253.9 80.2h38.7M266.7 89.7v46.7M253.9 117.6h38.7"/>
<path d="M253.9 113h38.7M253.9 108.3h38.7M253.9 103.7h38.7M253.9 136.4h38.7M253.9 131.5h38.7M253.9 126.9h38.7M253.9 122.2h38.7M253.9 159.6h38.7M253.9 154.9h38.7M253.9 150.3h38.7M253.9 145.7h38.7M253.9 141h38.7"/>
<path d="M266.7 141v27.9M253.9 164.2h38.7M253.9 168.9h38.7M4.7 196.7h287.9M21.9 196.7v9.3M34.7 196.7v9.3M60.6 196.7v9.3M73.4 196.7v9.3M99.3 196.7v9.3M112.1 196.7v9.3M137.9 196.7v9.3M150.7 196.7v9.3"/>
<path d="M176.6 196.7v9.3M189.4 196.7v9.3M215.3 196.7v9.3M228 196.7v9.3M253.9 192.1h38.7M253.9 187.4h38.7M266.7 187.4v13.9M21.9 201.3h270.7"/>
</g>
<g font-size="3.1">
<text x="11.6" y="8.7">省 份</text>
<text x="28.5" y="8.8">订 单 编 号</text>
<text x="52.1" y="8.7">交 货 日 期</text>
<text x="73.6" y="8.8">安 装 日 期</text>
<text x="108.4" y="8.8">安 装 地 址</text>
<text x="144.5" y="8.7">客 户 姓 名</text>
<text x="165.9" y="8.8">联 系 电 话</text>
<text x="187.5" y="8.7">参 照 样 品</text>
<text x="208.9" y="9.2">版 本 批 次</text>
<text x="254.2" y="182.7">方案</text>
<text x="254.2" y="186.6">确认</text>
</g>
<g font-size="2.9">
<text x="267.4" y="22.9">一、门板</text>
<text x="267.4" y="65.2">二、柜体</text>
<text x="267.4" y="88.5">三、五金</text>
<text x="264.4" y="139.8">四、配套元素</text>
<text x="261" y="171.6">提醒客户:</text>
<text x="6" y="202.4">五、功能件</text>
</g>
<g font-size="2.6">
<text x="275.2" y="27.5">编</text>
<text x="281.6" y="27.5">码</text>
<text x="279" y="32.1">/</text>
<text x="279" y="41.5">/</text>
<text x="279" y="36.7">/</text>
<text x="279" y="46.1">/</text>
<text x="279" y="61">/</text>
<text x="275.2" y="69.5">编</text>
<text x="281.6" y="69.5">码</text>
<text x="279" y="79.5">/</text>
<text x="279" y="84.4">/</text>
<text x="275.2" y="92.8">编</text>
<text x="281.6" y="92.8">码</text>
<text x="279" y="102.2">/</text>
<text x="279" y="106.9">/</text>
<text x="279" y="111.5">/</text>
<text x="279" y="116.1">/</text>
<text x="279" y="121.5">/</text>
<text x="279" y="126.2">/</text>
<text x="279" y="130.8">/</text>
<text x="279" y="134.4">/</text>
<text x="275.2" y="144.3">编</text>
<text x="279" y="148.9">/</text>
<text x="281.6" y="144.3">码</text>
<text x="279" y="153.5">/</text>
<text x="279" y="158.1">/</text>
<text x="279" y="162.8">/</text>
<text x="279" y="167.4">/</text>
<text x="256.4" y="190.7">设</text>
<text x="261.6" y="190.7">计</text>
<text x="256.4" y="195.3">导</text>
<text x="261.6" y="195.3">购</text>
<text x="254.6" y="200">展厅电话</text>
<text x="258.5" y="204.6">共 1 页</text>
<text x="280.5" y="204.6">第 1 页</text>
</g>
<g font-size="2.5">
<text x="272.3" y="190.6">XXX-XXXXXXXX</text>
<text x="272.3" y="195.2">XXX-XXXXXXXX</text>
<text x="272.3" y="199.9">XXX-XXXXXXXX</text>
</g>
<g font-size="2.3">
<text x="257.4" y="27.5">名 称</text>
<text x="256.9" y="32.1">色 号1</text>
<text x="256.8" y="36.8">门 型1</text>
<text x="256.8" y="41.4">色 号2</text>
<text x="256.7" y="46.2">门 型2</text>
<text x="254.5" y="50.8">玻璃门色号</text>
<text x="255.7" y="55.4">玻门型号</text>
<text x="255.7" y="60.1">玻璃材质</text>
<text x="257.4" y="69.5">名 称</text>
<text x="256.9" y="74.1">柜 体1</text>
<text x="256.9" y="78.7">柜 体2</text>
<text x="256.9" y="83.4">柜 体3</text>
<text x="257.4" y="92.7">名 称</text>
<text x="256.9" y="97.8">铰 链1</text>
<text x="256.9" y="102">铰 链2</text>
<text x="256.9" y="107">抽 屉1</text>
<text x="256.9" y="111.7">抽 屉2</text>
<text x="256.9" y="116.2">拉 手1</text>
<text x="256.8" y="120.8">拉 手2</text>
<text x="256.9" y="125.5">灯 具1</text>
<text x="256.8" y="130.1">灯 具2</text>
<text x="256.8" y="134.7">其</text>
<text x="261.5" y="134.7">他</text>
<text x="256.8" y="148.8">罗马柱</text>
<text x="257.4" y="144.2">名 称</text>
<text x="257.1" y="153.3">顶 线</text>
<text x="257.1" y="158">眉 板</text>
<text x="256.5" y="162.6">收口条</text>
<text x="259.4" y="167.2">/</text>
<text x="180.7" y="199.9">其他</text>
<text x="201.7" y="199.8">/</text>
<text x="219.3" y="199.9">其他</text>
<text x="240.4" y="199.8">/</text>
<text x="180.7" y="204.5">其他</text>
<text x="201.7" y="204.5">/</text>
<text x="219.3" y="204.5">其他</text>
<text x="240.4" y="204.5">/</text>
</g>
<g font-size="2.1">
<text x="260.3" y="174.3">确认图纸时，请认真核实</text>
<text x="260.3" y="177">产品样式、尺寸、颜色等。</text>
</g>
<g font-size="2">
<text x="27.2" y="32.7">柜体：条顿灰榆木</text>
<text x="27.2" y="35.2">柜门：白茶</text>
<text x="27.2" y="37.7">拉手H14-160</text>
<text x="29.3" y="44.3">封板同门板色</text>
<text x="68.2" y="73.2">侧封板柜体色</text>
<text x="111.5" y="73.6">门板色封板</text>
<text x="123.8" y="89.6">门板色封板</text>
<text x="19.1" y="129.8">配门板色踢脚</text>
<text x="19.1" y="134.9">与业主沟通</text>
<text x="19.1" y="132.4">板，是否安装请</text>
</g>
<g font-size="1.5">
<text x="98.9" y="98.9">弹</text>
<text x="98.9" y="97">反</text>
<text x="98.9" y="100.7">器</text>
<text x="98.6" y="106.3">自</text>
<text x="98.9" y="104.4">主</text>
<text x="98.9" y="102.6">业</text>
<text x="76.5" y="109.2">现场开50孔</text>
<text x="98.9" y="108.2">购</text>
<text x="46.2" y="117.5">抽屉</text>
<text x="58" y="117.5">抽屉</text>
<text x="68.2" y="118.5">支撑=1</text>
<text x="81.6" y="117.5">抽屉</text>
<text x="163.7" y="117.5">抽屉</text>
<text x="175.5" y="117.5">抽屉</text>
<text x="185.7" y="118.5">支撑=1</text>
<text x="199.1" y="117.5">抽屉</text>
<text x="17.3" y="125.1">已和业主确认</text>
<text x="17.5" y="123.2">此处预留约2cm地脚线收口</text>
</g>
<g font-size="1.2">
<text x="30.5" y="200.3">格子抽</text>
<text x="30.8" y="202.6">裤 架</text>
<text x="41.5" y="200.3">/</text>
<text x="41.5" y="202.6">/</text>
<text x="49.7" y="200.3">穿衣镜</text>
<text x="50.3" y="202.6">衣通</text>
<text x="60.8" y="200.3">/</text>
<text x="60.8" y="202.6">/</text>
<text x="68.9" y="200.3">衣物篮</text>
<text x="69.5" y="202.6">其他</text>
<text x="80" y="200.3">/</text>
<text x="80" y="202.6">/</text>
<text x="88.7" y="200.3">其他</text>
<text x="88.7" y="202.6">其他</text>
<text x="99.2" y="200.3">/</text>
<text x="99.2" y="202.6">/</text>
</g>
</svg>
